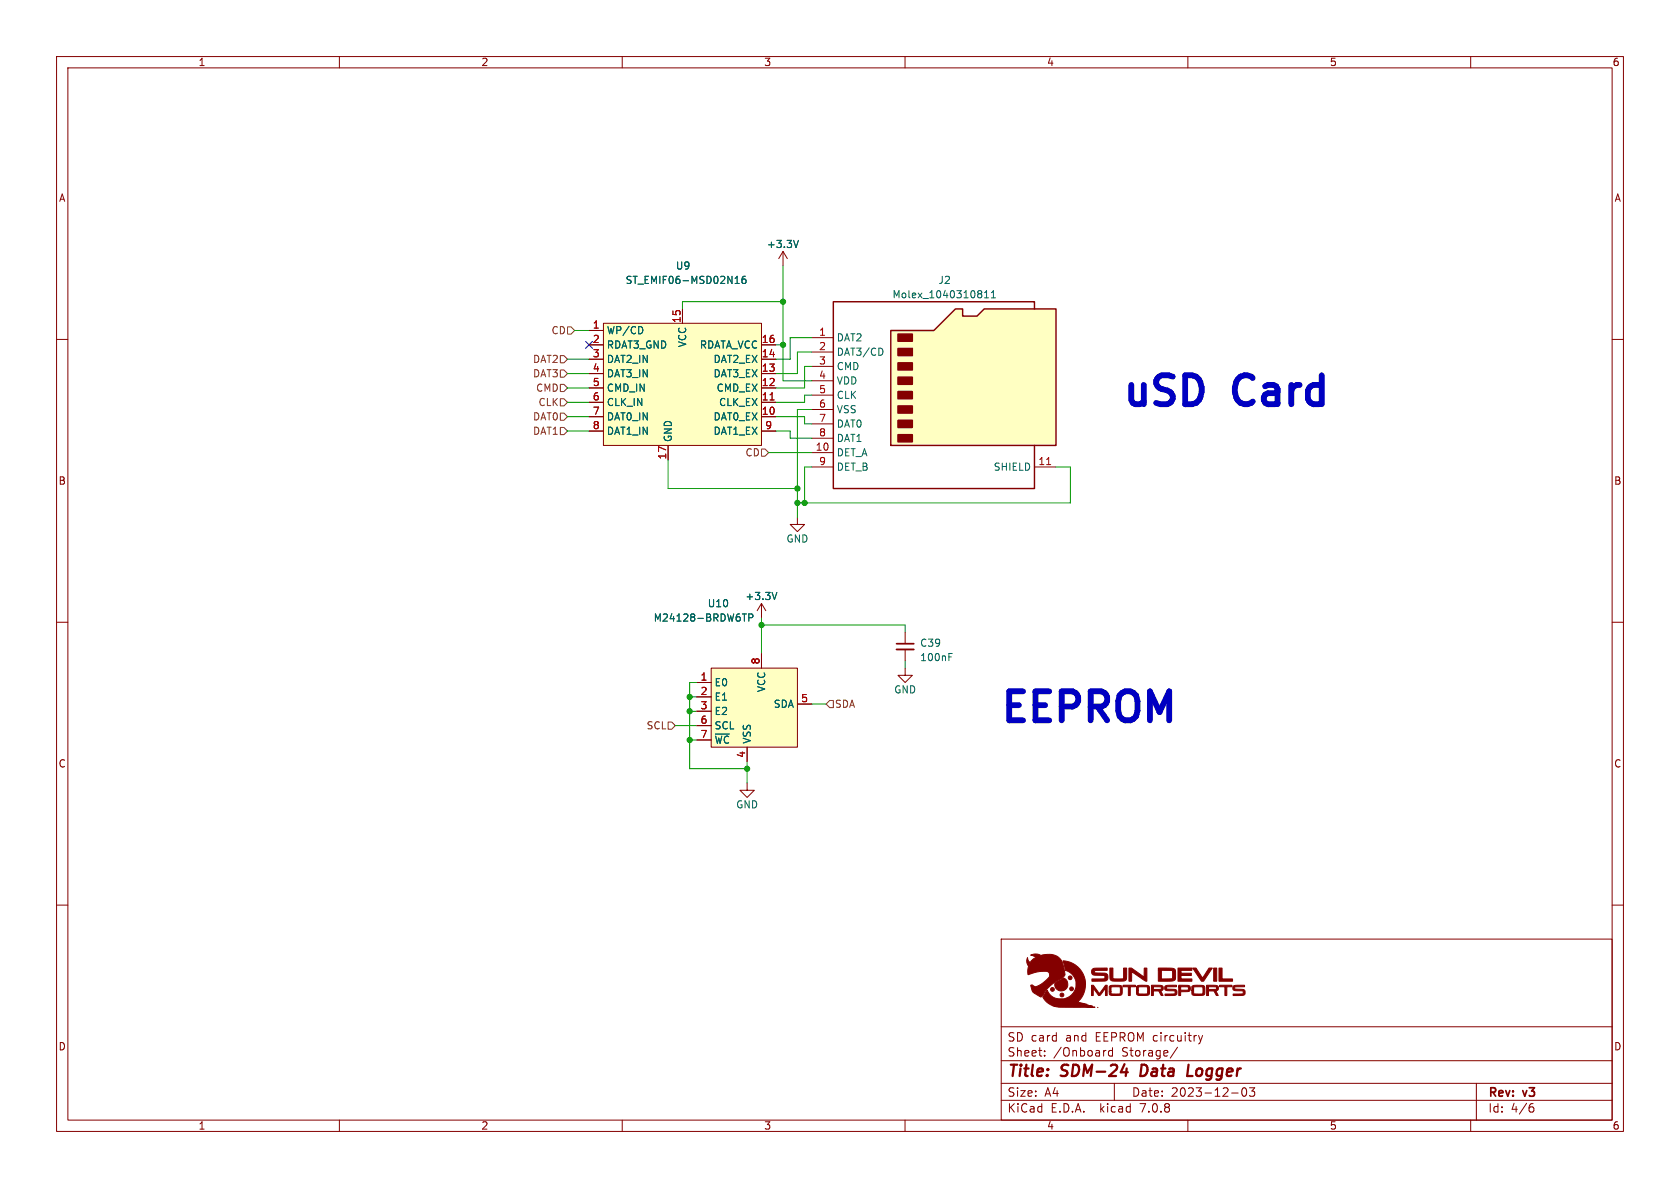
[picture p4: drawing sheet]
<svg xmlns="http://www.w3.org/2000/svg" width="297mm" height="210mm" viewBox="0 0 297 210" stroke-linecap="round" stroke-linejoin="round" font-family="sans-serif">
<g fill="none" stroke="#840000" stroke-width=".18">
<path d="M10 10h277v190h-277zM12 12h273v186h-273zM60 10v2M110 10v2M160 10v2M210 10v2M260 10v2M10 60h2M104.1 58.4h2.6M106.7 57.2h27.9v21.5h-27.9zM120.6 54.6v2.6M138.4 44.5l-.7 1.2"/>
<path d="M138.4 44.5v2.5M138.4 44.5l.8 1.2M285 60h2M104.1 73.7h2.6M104.1 71.1h2.6M104.1 68.6h2.6M104.1 66h2.6M104.1 63.5h2.6M104.1 61h2.6M104.1 76.2h2.6M118.1 78.7v2.6M134.6 73.7h2.6"/>
<path d="M134.6 71.1h2.6M134.6 68.6h2.6M134.6 66h2.6M134.6 63.5h2.6M134.6 61h2.6M134.6 76.2h2.6M141 91.4v1.3h1.2l-1.2 1.3-1.3-1.3h1.3M10 110h2M125.7 118.1h15.3v14h-15.3zM134.6 106.7l-.7 1.3M134.6 106.7v2.5M134.6 115.6v2.5"/>
<path d="M134.6 106.7l.8 1.3M160 118.1v1.3h1.3l-1.3 1.3-1.3-1.3h1.3M160 111.8v2M160 114.8v2M285 110h2M123.2 120.7h2.5M123.2 123.2h2.5M123.2 125.7h2.5M123.2 128.3h2.5M123.2 130.8h2.5M132.1 138.4v1.3h1.2l-1.2 1.3-1.3-1.3h1.3M132.1 132.1v2.5"/>
<path d="M141 124.5h2.5M10 160h2M285 160h2M177 166h108v32h-108zM60 198v2M110 198v2M160 198v2M177 194.5h108M177 191.5h108M177 187.5h108M177 181.5h108M184.7 186.6v.1"/>
<path d="M184.7 185.8v.1M196.7 185.2v1.5M196.7 185.8l-.5-.1-.2 .3v.4l.1 .2h.6M197 191.5v3M208.2 185.1l-1.3 2M210 198v2M211.9 183l.3 1M212.2 184l-.2 .5M212.6 183l-.4 1M217.7 193.2h1.2M219.7 192.4a.81 .81 0 0 0 .3 1.4l.2-.1 .2-.5-.2-.8M221.8 192.3l-.5 .6 .4 .1v.7l-.2 .1h-.4l-.2-.1"/>
<path d="M260 198v2M261 191.5v6.5M270.6 195.7h.3l.3 .3-.1 .5-.5 .1M271 195.1l-.4 .1"/>
</g>
<path d="M198.1 189.5h1.3M199.2 188.9l-.2 1.3M201.8 188.2l-.2 2h.5M210.1 188.2l-.2 2h.9" fill="none" stroke="#840000" stroke-width=".4"/>
<g fill="#840000" stroke="#840000" stroke-width=".18">
<path d="M187.9 169.9a4.2 4.2 0 0 1 3.8 2.7 4.2 4.2 0 0 1-1.2 4.5l1.7 .5-1.9-.1 2.8 .4-2.9-.1 3.4 .3h-2.4a21.7 21.7 0 0 1-5-.3h-.1h3.7h-3.7l-.7-.4-.6-.5-.5-.7 .8-1.2a2.64 2.64 0 0 0 4.1 1.1 2.64 2.64 0 0 0 0-4.2l-.9-.4z"/>
<path d="M182.2 168.8a1.93 1.93 0 0 1 2.4 .6l-.5-.5a2.81 2.81 0 0 1 3.9 2l.2 .8a1.13 1.13 0 0 1-.9 1.5 5.9 5.9 0 0 0-3 2.8 .37 .37 0 0 1-.3 .3 .37 .37 0 0 1-.4-.3 1.84 1.84 0 0 1-1.4-1.8 .48 .48 0 0 1 .7 .2 4 4 0 0 0 2.7-1.9 .73 .73 0 0 0-1-.8 7.7 7.7 0 0 0-2.8 .6 2.56 2.56 0 0 1 1.2-2.9l.4 .3 .3 .7v-.1a1.72 1.72 0 0 0-1.5-1.4z"/>
<path d="M193 174.2h.3l1.1 1.4 1-1.4h.3v1.8h-.3v-1.3a2.31 2.31 0 0 1-1.2 1.3l-.9-1.3v1.3h-.3z"/>
<path d="M196.1 174.4l.3-.2h.5a2.09 2.09 0 0 1 1.4 .2l.1 .3a1.32 1.32 0 0 1-.2 1.2h-1.8a.44 .44 0 0 1-.3-.6h.3l.1 .4h1a.41 .41 0 0 0 .5 0 .41 .41 0 0 0 .1-.5 .56 .56 0 0 0-.2-.7h-1.4l-.1 .8h-.3z"/>
<path d="M198.5 174.2h2.2v.2h-.9v1.6h-.3v-1.6h-1z"/>
<path d="M200.9 174.4l.3-.2h.5a2.09 2.09 0 0 1 1.5 .2v.3a1.32 1.32 0 0 1-.2 1.2h-1.8a.4 .4 0 0 1-.3-.5v-.3h.3a.42 .42 0 0 0 .1 .6h1a.41 .41 0 0 0 .5 0 .41 .41 0 0 0 .1-.5 .56 .56 0 0 0-.1-.7h-1.5l-.1 .6h-.3z"/>
<path d="M203.6 174.2h1.3a.57 .57 0 0 1 .7 .3 .57 .57 0 0 1-.3 .8l.3 .7h-.3l-.4-.8h-1v.8h-.3v-1.6h.3v.5h1.2a.22 .22 0 0 0 .2-.2 .22 .22 0 0 0-.2-.3h-1.5z"/>
<path d="M206 174.3l.5-.1h1.5v.2h-1.5a.2 .2 0 0 0-.3 .2 .2 .2 0 0 0 .2 .2l.9 .1a.58 .58 0 0 1 .8 .5 .58 .58 0 0 1-.8 .6h-1.3v-.3h1.5a.29 .29 0 0 0 .2-.3 .29 .29 0 0 0-.4-.3h-1a.47 .47 0 0 1-.4-.3 .47 .47 0 0 1 .1-.5z"/>
<path d="M208.4 174.2h1.3a.6 .6 0 0 1 .7 .7 .6 .6 0 0 1-.8 .4h-.9v.7h-.3v-1.6h.3v.6h.7a.58 .58 0 0 0 .7-.1 .34 .34 0 0 0 0-.4 .34 .34 0 0 0-.5-.1h-1.2z"/>
<path d="M210.7 174.4l.3-.2h.5a2.09 2.09 0 0 1 1.4 .2l.1 .3a1.32 1.32 0 0 1-.2 1.2h-1.8a.4 .4 0 0 1-.3-.5v-.3h.3a.42 .42 0 0 0 .1 .6h1a.41 .41 0 0 0 .5 0 .41 .41 0 0 0 .1-.5 .56 .56 0 0 0-.2-.7h-1.4l-.1 .6h-.3z"/>
<path d="M213.3 174.2h1.4a.57 .57 0 0 1 .7 .3 .57 .57 0 0 1-.4 .8l.4 .7h-.4l-.4-.8h-1v.8h-.3v-1.6h.3v.5h1.3a.22 .22 0 0 0 .2-.2 .22 .22 0 0 0-.3-.3h-1.5z"/>
<path d="M215.6 174.2h2.2v.2h-.9v1.6h-.4v-1.6h-.9z"/>
<path d="M218 174.3l.5-.1h1.5v.2h-1.5a.2 .2 0 0 0-.2 .2 .2 .2 0 0 0 .2 .2l.8 .1a.58 .58 0 0 1 .8 .5 .58 .58 0 0 1-.7 .6h-1.4v-.3h1.5a.29 .29 0 0 0 .3-.3 .29 .29 0 0 0-.4-.3h-1a.47 .47 0 0 1-.5-.3 .47 .47 0 0 1 .1-.5z"/>
<path d="M186.6 173.8l1-.7a.69 .69 0 0 1 .8-.1 .69 .69 0 0 1 .4 .8 1.13 1.13 0 0 1-1.2 1.4 1.13 1.13 0 0 1-1-1.4z"/>
<path d="M193.1 171.3l.5-.1 2.1-.1v.4l-2.2 .1a.24 .24 0 0 0 0 .2 .24 .24 0 0 0 .2 .2h1.1a.79 .79 0 0 1 1 .3 .79 .79 0 0 1-.2 1l-2.6 .2v-.4l1.9-.1a.35 .35 0 0 0 .4-.3 .35 .35 0 0 0-.5-.3h-1.4a.61 .61 0 0 1-.5-.5 .61 .61 0 0 1 .2-.6z"/>
<path d="M196.2 171.1h.5v1.9h1.9v-1.9h.6v1.3a.81 .81 0 0 1-.3 1h-1.6a.79 .79 0 0 1-.9-.1 .79 .79 0 0 1-.2-.9z"/>
<path d="M199.6 171.1h.4l2.3 1.6v-1.6h.5v2.4l-.5-.2-2.2-1.5v1.7h-.5z"/>
<path d="M204.8 171.1l2.7 .1a.62 .62 0 0 1 .3 .9v.2a.9 .9 0 0 1-.2 1l-.7 .1-2.1 .1v-2h.5v1.6l1.6-.1a.36 .36 0 0 0 .4-.1 .36 .36 0 0 0 0-.4v-.7a.27 .27 0 0 0-.4-.3h-2.1z"/>
<path d="M208.3 171.1h2.4v.4h-1.9v.5h1.8v.4h-1.8v.7h1.9v.4h-2.4z"/>
<path d="M210.8 171.1h.6l1.2 1.8 1.1-1.8h.6l-1.5 2.4h-.4z"/>
<path d="M214.6 171.1h.5v2.4h-.5z"/>
<path d="M215.5 171.1h.5v2h1.9v.4h-2.4z"/>
<path d="M181.6 169.3l.2 .5 .3 .3-.3 .6-.3-.6z"/>
<circle cx="187.7" cy="175.9" r=".33"/>
<circle cx="186.1" cy="174.9" r=".34"/>
<circle cx="189.4" cy="174.8" r=".33"/>
<circle cx="189.2" cy="172.8" r=".33"/>
</g>
<path d="M113.6 58v.7M130 50.1h.7M130.2 49l.1-.2v1.3M131.8 48.8l-.4 .1a.85 .85 0 0 0 0 1.2l.4-.1 .1-.4-.3-.3-.3 .1-.1 .2M141.2 42.5l-.5 1.3M131.2 108.5h.8M132.4 109.2l.6-.1 .1-.1-.1-.3-.6-.2v1.3M137.3 104.7l-.4 1.3M167.8 116.1h.4M167.8 115.5h.6" fill="none" stroke="#006464" stroke-width=".18"/>
<path d="M158.5 114.8h3" fill="none" stroke="#840000" stroke-width=".33"/>
<path d="M158.5 113.8h3" fill="none" stroke="#840000" stroke-width=".3"/>
<g fill="#ffffc2" stroke="#ffffc2" stroke-width=".18">
<path d="M106.7 57.2h27.9v21.5h-27.9z"/>
<path d="M125.7 118.1h15.3v14h-15.3z"/>
</g>
<path d="M136.1 70.7h.8" fill="none" stroke="#a90000" stroke-width=".18"/>
<path d="M157.5 58.4h7.6l3.8-3.8h1.3v1.3h2.5l1.3-1.3h12.7v24.1h-29.2z" fill="#ffffc2"/>
<g fill="#840000" stroke="#840000" stroke-width=".25">
<path d="M158.7 76.8h2.6v1.3h-2.6z"/>
<path d="M158.7 74.3h2.6v1.3h-2.6z"/>
<path d="M158.7 71.8h2.6v1.2h-2.6z"/>
<path d="M158.7 69.2h2.6v1.3h-2.6z"/>
<path d="M158.7 66.7h2.6v1.2h-2.6z"/>
<path d="M158.7 64.1h2.6v1.3h-2.6z"/>
<path d="M158.7 61.6h2.6v1.3h-2.6z"/>
<path d="M158.7 59.1h2.6v1.2h-2.6z"/>
</g>
<path d="M157.5 58.4h7.6l3.8-3.8h1.3v1.3h2.5l1.3-1.3h12.7v24.1h-29.2zM182.9 54.6v-1.3h-35.6v33.1h35.6v-7.7" fill="none" stroke="#840000" stroke-width=".25"/>
<g fill="none" stroke="#840000" stroke-width=".18">
<path d="M104.1 58.4h2.6M120.6 54.6v2.6M143.5 59.7h3.8M104.1 73.7h2.6M104.1 71.1h2.6M104.1 68.6h2.6M104.1 66h2.6M104.1 63.5h2.6M104.1 61h2.6M104.1 76.2h2.6M118.1 78.7v2.6M134.6 73.7h2.6"/>
<path d="M134.6 71.1h2.6M134.6 68.6h2.6M134.6 66h2.6M134.6 63.5h2.6M134.6 61h2.6M134.6 76.2h2.6M143.5 62.2h3.8M143.5 64.8h3.8M143.5 67.3h3.8M143.5 69.9h3.8M143.5 72.4h3.8M143.5 74.9h3.8"/>
<path d="M143.5 77.5h3.8M143.5 80h3.8M143.5 82.6h3.8M182.9 82.6h3.8M134.6 115.6v2.5M123.2 120.7h2.5M123.2 123.2h2.5M123.2 125.7h2.5M123.2 128.3h2.5M123.2 130.8h2.5M132.1 132.1v2.5M141 124.5h2.5"/>
</g>
<path d="M136.1 70.7h.8M185 82.1h.8" fill="none" stroke="#a90000" stroke-width=".18"/>
<g fill="none" stroke="#006464" stroke-width=".18">
<path d="M113.6 58v.7M130 50.1h.7M130.2 49l.1-.2v1.3M131.8 48.8l-.4 .1a.85 .85 0 0 0 0 1.2l.4-.1 .1-.4-.3-.3-.3 .1-.1 .2M141.2 42.5l-.5 1.3M173.4 51.4l.2 .2-.2 .3M173.4 52l.2 .2-.2 .4M174.1 52.6h.7M174.1 51.7l.3-.3v1.2M175.3 52.6h.7M175.3 51.7l.3-.3v1.2M155.9 61.6l.2 .5-.2 .6"/>
<path d="M131.2 108.5h.8M132.4 109.2l.6-.1 .1-.1-.1-.3-.6-.2v1.3M137.3 104.7l-.4 1.3"/>
</g>
<path d="M100.3 57.8h.7l.6 .6-.6 .7h-.7zM99.1 75.6h.6l.6 .6-.6 .6h-.6zM99.1 73h.6l.6 .7-.6 .6h-.6zM99.1 67.9h.6l.6 .7-.6 .6h-.6zM99.1 70.5h.6l.6 .6-.6 .7h-.6zM99.1 62.9h.6l.6 .6-.6 .6h-.6zM99.1 65.4h.6l.6 .6-.6 .7h-.6zM134.6 79.4h.7l.6 .6-.6 .6h-.7zM118.1 127.6h.6l.7 .7-.7 .6h-.6zM146 124.5l.7-.7h.6v1.3h-.6z" fill="none" stroke="#725600" stroke-width=".18"/>
<g fill="none" stroke="#009600" stroke-width=".18">
<path d="M101.6 58.4h2.5M138.4 47v20.3h5.1M138.4 53.3h-17.8v1.3M143.5 59.7h-3.8v3.8h-2.5M100.3 76.2h3.8M100.3 73.7h3.8M100.3 71.1h3.8M100.3 63.5h3.8M100.3 66h3.8M100.3 68.6h3.8M137.2 73.7h5v1.2h1.3M137.2 76.2h2.5v1.3h3.8"/>
<path d="M137.2 61h1.2M143.5 62.2h-2.5v3.8h-3.8M143.5 72.4h-2.5v19M143.5 64.8h-1.3v3.8h-5M143.5 69.9h-1.3v1.2h-5M118.1 81.3v5.1h22.9M135.9 80h7.6M143.5 82.6h-1.3v6.3M186.7 82.6h2.5v6.3h-48.2M134.6 109.2v6.4M134.6 110.5h25.4v1.3M160 116.8v1.3"/>
<path d="M119.4 128.3h3.8M121.9 130.8h1.3M121.9 125.7h1.3M121.9 123.2h1.3M123.2 120.7h-1.3v15.2h10.2M132.1 134.6v3.8M143.5 124.5h2.5"/>
</g>
<path d="M103.5 60.4l1.2 1.2M104.7 60.4l-1.2 1.2" fill="none" stroke="#000084" stroke-width=".18"/>
<g fill="#009600" stroke="#009600" stroke-width=".18">
<circle cx="121.9" cy="125.7" r=".46"/>
<circle cx="121.9" cy="123.2" r=".46"/>
<circle cx="141" cy="88.9" r=".46"/>
<circle cx="142.2" cy="88.9" r=".46"/>
<circle cx="141" cy="86.4" r=".46"/>
<circle cx="134.6" cy="110.5" r=".46"/>
<circle cx="121.9" cy="130.8" r=".46"/>
<circle cx="132.1" cy="135.9" r=".46"/>
<circle cx="138.4" cy="53.3" r=".46"/>
<circle cx="138.4" cy="61" r=".46"/>
</g>
<g font-size="7.1" fill="#0000c2">
<text x="198.1" y="72.1">uSD</text>
<text x="218.7" y="72.1">Card</text>
<text x="176.5" y="128">EEPROM</text>
</g>
<g font-size="2.8" fill="#840000">
<text x="178" y="190.9">Title:</text>
<text x="187.7" y="190.9">SDM-24</text>
<text x="202.5" y="190.9">Data</text>
<text x="211.5" y="190.9">Logger</text>
</g>
<g font-size="2.1" fill="#840000">
<text x="178" y="184.3">SD card</text>
<text x="188.5" y="184.3">and</text>
<text x="193.8" y="184.3">EEPROM circuitry</text>
<text x="178" y="187">Sheet:</text>
<text x="186.2" y="187">/Onboard</text>
<text x="198.4" y="187">Storage/</text>
<text x="178" y="196.9">KiCad</text>
<text x="178" y="194.1">Size:</text>
<text x="184.7" y="194.1">A4</text>
<text x="185.7" y="196.9">E.D.A.</text>
<text x="194.6" y="196.9">kicad</text>
<text x="200" y="194.1">Date:</text>
<text x="201.8" y="196.9">7.0.8</text>
<text x="207" y="194.1">2023-12-03</text>
<text x="263" y="194.3">Rev:</text>
<text x="263" y="196.9">Id:</text>
<text x="267.1" y="196.9">4/6</text>
<text x="269.4" y="194.3">v3</text>
</g>
<g font-size="1.8" fill="#840000">
<text x="35" y="11.9">1</text>
<text x="85" y="11.9">2</text>
<text x="135" y="11.9">3</text>
<text x="185" y="11.9">4</text>
<text x="235" y="11.9">5</text>
<text x="285" y="11.9">6</text>
<text x="10.3" y="35.9">A</text>
<text x="285.3" y="35.9">A</text>
<text x="10.3" y="85.9">B</text>
<text x="285.3" y="85.9">B</text>
<text x="10.3" y="135.9">C</text>
<text x="285.3" y="135.9">C</text>
<text x="10.3" y="185.9">D</text>
<text x="285.3" y="185.9">D</text>
<text x="35" y="199.9">1</text>
<text x="85" y="199.9">2</text>
<text x="135" y="199.9">3</text>
<text x="185" y="199.9">4</text>
<text x="235" y="199.9">5</text>
<text x="285" y="199.9">6</text>
</g>
<g font-size="1.8" fill="#006464">
<text x="119.4" y="47.9">U9</text>
<text x="135.5" y="44">+3.3V</text>
<text x="110.5" y="50.4">ST_EMIF06-MSD02N16</text>
<text x="157.7" y="52.9">Molex_1040310811</text>
<text x="165.8" y="50.4">J2</text>
<text x="107.2" y="59.3">WP/CD</text>
<text x="107.2" y="61.8">RDAT3_GND</text>
<text x="107.2" y="64.4">DAT2_IN</text>
<text x="121.5" y="61.5" transform="rotate(-90 121.5 61.5)">VCC</text>
<text x="123.6" y="61.8">RDATA_VCC</text>
<text x="126" y="64.4">DAT2_EX</text>
<text x="147.8" y="60.6">DAT2</text>
<text x="147.8" y="63.1">DAT3/CD</text>
<text x="147.8" y="65.6">CMD</text>
<text x="107.2" y="66.9">DAT3_IN</text>
<text x="107.2" y="69.4">CMD_IN</text>
<text x="107.2" y="72">CLK_IN</text>
<text x="126" y="66.9">DAT3_EX</text>
<text x="126.6" y="69.4">CMD_EX</text>
<text x="127" y="72">CLK_EX</text>
<text x="147.8" y="68.2">VDD</text>
<text x="147.8" y="70.7">CLK</text>
<text x="107.2" y="74.5">DAT0_IN</text>
<text x="107.2" y="77.1">DAT1_IN</text>
<text x="126" y="74.5">DAT0_EX</text>
<text x="126" y="77.1">DAT1_EX</text>
<text x="147.8" y="73.3">VSS</text>
<text x="147.8" y="75.8">DAT0</text>
<text x="119" y="78.2" transform="rotate(-90 119 78.2)">GND</text>
<text x="147.8" y="80.9">DET_A</text>
<text x="147.8" y="78.3">DAT1</text>
<text x="147.8" y="83.4">DET_B</text>
<text x="175.6" y="83.4">SHIELD</text>
<text x="138.9" y="96.1">GND</text>
<text x="125" y="107.5">U10</text>
<text x="131.7" y="106.3">+3.3V</text>
<text x="115.5" y="110.1">M24128-BRDW6TP</text>
<text x="162.6" y="117.1">100nF</text>
<text x="162.6" y="114.5">C39</text>
<text x="126.2" y="121.5">E0</text>
<text x="126.2" y="124.1">E1</text>
<text x="135.5" y="122.4" transform="rotate(-90 135.5 122.4)">VCC</text>
<text x="136.7" y="125.3">SDA</text>
<text x="158" y="122.8">GND</text>
<text x="126.2" y="126.6">E2</text>
<text x="126.2" y="129.1">SCL</text>
<text x="126.2" y="131.7">~{WC}</text>
<text x="132.9" y="131.6" transform="rotate(-90 132.9 131.6)">VSS</text>
<text x="130" y="143.1">GND</text>
</g>
<g font-size="1.8" fill="#725600">
<text x="97.4" y="59.3">CD</text>
<text x="94.1" y="64.4">DAT2</text>
<text x="94.1" y="66.9">DAT3</text>
<text x="94.7" y="69.4">CMD</text>
<text x="95.1" y="72">CLK</text>
<text x="94.1" y="77.1">DAT1</text>
<text x="94.1" y="74.5">DAT0</text>
<text x="131.7" y="80.9">CD</text>
<text x="147.5" y="125.3">SDA</text>
<text x="114.2" y="129.1">SCL</text>
</g>
<g font-size="1.8" fill="#a90000">
<text x="104.7" y="58.2">1</text>
<text x="120.4" y="57.2" transform="rotate(-90 120.4 57.2)">15</text>
<text x="144.7" y="59.4">1</text>
<text x="104.7" y="60.7">2</text>
<text x="104.7" y="63.2">3</text>
<text x="104.7" y="65.8">4</text>
<text x="134.6" y="65.8">13</text>
<text x="134.6" y="63.2">14</text>
<text x="134.6" y="60.7">16</text>
<text x="144.7" y="62">2</text>
<text x="144.7" y="64.5">3</text>
<text x="104.7" y="68.3">5</text>
<text x="104.7" y="70.9">6</text>
<text x="134.6" y="70.9">11</text>
<text x="134.6" y="68.3">12</text>
<text x="144.7" y="67.1">4</text>
<text x="144.7" y="69.6">5</text>
<text x="104.7" y="73.4">7</text>
<text x="104.7" y="75.9">8</text>
<text x="134.6" y="73.4">10</text>
<text x="135.2" y="75.9">9</text>
<text x="144.7" y="72.1">6</text>
<text x="144.7" y="74.7">7</text>
<text x="144.7" y="77.2">8</text>
<text x="117.9" y="81.3" transform="rotate(-90 117.9 81.3)">17</text>
<text x="144.1" y="79.8">10</text>
<text x="144.7" y="82.3">9</text>
<text x="183.5" y="82.3">11</text>
<text x="134.4" y="117.5" transform="rotate(-90 134.4 117.5)">8</text>
<text x="123.8" y="120.4">1</text>
<text x="123.8" y="122.9">2</text>
<text x="123.8" y="125.5">3</text>
<text x="141.5" y="124.2">5</text>
<text x="123.8" y="128">6</text>
<text x="123.8" y="130.6">7</text>
<text x="131.8" y="134.1" transform="rotate(-90 131.8 134.1)">4</text>
</g>
</svg>
